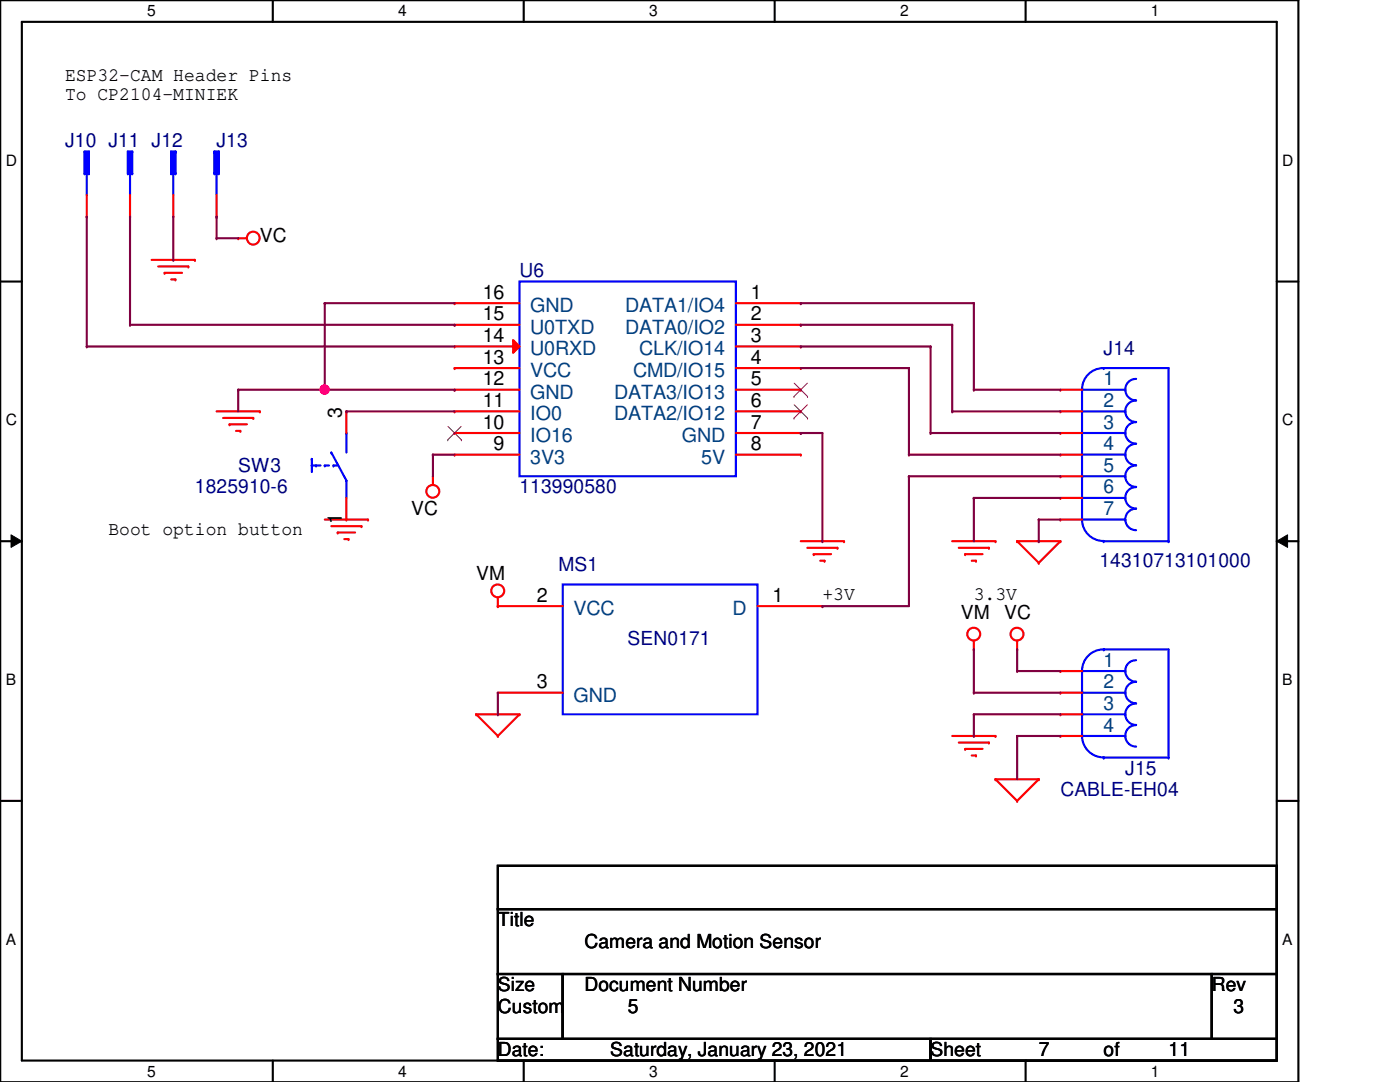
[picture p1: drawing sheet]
<svg xmlns="http://www.w3.org/2000/svg" width="279mm" height="216mm" viewBox="0 0 279 216" stroke-linecap="round" stroke-linejoin="round" font-family="sans-serif">
<path d="M0 0h259.1v215.9h-259.1zM4.4 4.4h250.4v207.2h-250.4z" fill="none" stroke="#000" stroke-width=".42"/>
<g fill="#fff">
<path d="M29.4 .5h1.7v3.4h-1.7z"/>
<path d="M29.4 212h1.7v3.5h-1.7z"/>
</g>
<path d="M54.4 0v4.4M54.4 211.6v4.3" fill="none" stroke="#000" stroke-width=".42"/>
<g fill="#fff">
<path d="M79.5 .5h1.7v3.4h-1.7z"/>
<path d="M79.5 212h1.7v3.5h-1.7z"/>
</g>
<path d="M104.5 0v4.4M104.5 211.6v4.3" fill="none" stroke="#000" stroke-width=".42"/>
<g fill="#fff">
<path d="M129.5 .5h1.8v3.4h-1.8z"/>
<path d="M129.5 212h1.8v3.5h-1.8z"/>
</g>
<path d="M154.6 0v4.4M154.6 211.6v4.3" fill="none" stroke="#000" stroke-width=".42"/>
<g fill="#fff">
<path d="M179.6 .5h1.8v3.4h-1.8z"/>
<path d="M179.6 212h1.8v3.5h-1.8z"/>
</g>
<path d="M204.7 0v4.4M204.7 211.6v4.3" fill="none" stroke="#000" stroke-width=".42"/>
<g fill="#fff">
<path d="M229.7 .5h1.7v3.4h-1.7z"/>
<path d="M229.7 212h1.7v3.5h-1.7z"/>
<path d="M1.1 30.3h2.3v3.4h-2.3z"/>
<path d="M255.9 30.3h2.2v3.4h-2.2z"/>
<path d="M1.1 82.1h2.3v3.5h-2.3z"/>
<path d="M255.9 82.1h2.2v3.5h-2.2z"/>
</g>
<path d="M0 56.2h4.4M254.8 56.2h4.3" fill="none" stroke="#000" stroke-width=".42"/>
<g fill="#fff">
<path d="M1.1 133.9h2.1v3.5h-2.1z"/>
<path d="M255.9 133.9h2.1v3.5h-2.1z"/>
</g>
<path d="M0 108h4.4M254.8 108h4.3" fill="none" stroke="#000" stroke-width=".42"/>
<path d="M2.2 106.7l2.2 1.3-2.2 1.2zM254.8 108l2.2-1.3v2.5z" fill="#000"/>
<path d="M2.2 106.7l2.2 1.3-2.2 1.2zM254.8 108l2.2-1.3v2.5z" fill="none" stroke="#000" stroke-width=".2"/>
<g fill="#fff">
<path d="M1.1 185.7h2.1v3.5h-2.1z"/>
<path d="M255.9 185.7h2.1v3.5h-2.1z"/>
</g>
<path d="M0 159.8h4.4M254.8 159.8h4.3" fill="none" stroke="#000" stroke-width=".42"/>
<path d="M99.4 119.2v1.7" fill="none" stroke="#f00" stroke-width=".42"/>
<circle cx="99.4" cy="120.9" r=".21" fill="#f00"/>
<g fill="none" stroke="#f00" stroke-width=".42">
<path d="M43.2 82.1h8.7"/>
<circle cx="99.3" cy="117.9" r="1.28"/>
</g>
<circle cx="51.9" cy="82.1" r=".21" fill="#f00"/>
<path d="M44.5 83.4h6" fill="none" stroke="#f00" stroke-width=".42"/>
<circle cx="50.5" cy="83.4" r=".21" fill="#f00"/>
<path d="M45.8 84.7h3.5" fill="none" stroke="#f00" stroke-width=".42"/>
<circle cx="45.8" cy="84.7" r=".21" fill="#f00"/>
<path d="M47.1 86h.9" fill="none" stroke="#f00" stroke-width=".42"/>
<circle cx="48" cy="86" r=".21" fill="#f00"/>
<path d="M159.8 108h8.6" fill="none" stroke="#f00" stroke-width=".42"/>
<circle cx="168.4" cy="108" r=".21" fill="#f00"/>
<path d="M161.1 109.3h6" fill="none" stroke="#f00" stroke-width=".42"/>
<circle cx="167.1" cy="109.3" r=".21" fill="#f00"/>
<path d="M162.4 110.6h3.5" fill="none" stroke="#f00" stroke-width=".42"/>
<circle cx="162.4" cy="110.6" r=".21" fill="#f00"/>
<path d="M163.7 111.9h.8" fill="none" stroke="#f00" stroke-width=".42"/>
<circle cx="164.5" cy="111.9" r=".21" fill="#f00"/>
<path d="M86.4 95v1.8" fill="none" stroke="#f00" stroke-width=".42"/>
<circle cx="86.4" cy="95" r=".21" fill="#f00"/>
<g fill="none" stroke="#f00" stroke-width=".42">
<path d="M203 127.8v1.8"/>
<circle cx="86.4" cy="98" r="1.28"/>
</g>
<circle cx="203" cy="129.6" r=".21" fill="#f00"/>
<g fill="none" stroke="#f00" stroke-width=".42">
<path d="M194.4 127.8v1.8"/>
<circle cx="203" cy="126.5" r="1.28"/>
</g>
<circle cx="194.4" cy="129.6" r=".21" fill="#f00"/>
<g fill="none" stroke="#f00" stroke-width=".42">
<path d="M64.8 103.7h8.6"/>
<circle cx="194.3" cy="126.5" r="1.28"/>
</g>
<circle cx="73.4" cy="103.7" r=".21" fill="#f00"/>
<path d="M66.1 105h6" fill="none" stroke="#f00" stroke-width=".42"/>
<circle cx="72.1" cy="105" r=".21" fill="#f00"/>
<path d="M67.4 106.3h3.5" fill="none" stroke="#f00" stroke-width=".42"/>
<circle cx="67.4" cy="106.3" r=".21" fill="#f00"/>
<path d="M68.7 107.6h.9" fill="none" stroke="#f00" stroke-width=".42"/>
<circle cx="69.6" cy="107.6" r=".21" fill="#f00"/>
<path d="M30.3 51.9h8.6" fill="none" stroke="#f00" stroke-width=".42"/>
<circle cx="38.9" cy="51.9" r=".21" fill="#f00"/>
<path d="M31.6 53.2h6" fill="none" stroke="#f00" stroke-width=".42"/>
<circle cx="37.6" cy="53.2" r=".21" fill="#f00"/>
<path d="M32.9 54.4h3.4" fill="none" stroke="#f00" stroke-width=".42"/>
<circle cx="32.9" cy="54.4" r=".21" fill="#f00"/>
<path d="M34.2 55.8h.8" fill="none" stroke="#f00" stroke-width=".42"/>
<circle cx="35" cy="55.8" r=".21" fill="#f00"/>
<path d="M47.5 47.5h1.8" fill="none" stroke="#f00" stroke-width=".42"/>
<circle cx="47.5" cy="47.5" r=".21" fill="#f00"/>
<g fill="none" stroke="#f00" stroke-width=".42">
<path d="M95 142.5h8.7"/>
<circle cx="50.5" cy="47.5" r="1.28"/>
</g>
<circle cx="103.7" cy="142.5" r=".21" fill="#f00"/>
<path d="M103.7 142.5l-4.3 4.4" fill="none" stroke="#f00" stroke-width=".42"/>
<circle cx="99.4" cy="146.9" r=".21" fill="#f00"/>
<path d="M95 142.5l4.4 4.4" fill="none" stroke="#f00" stroke-width=".42"/>
<circle cx="95" cy="142.5" r=".21" fill="#f00"/>
<path d="M198.7 155.5h8.6" fill="none" stroke="#f00" stroke-width=".42"/>
<circle cx="207.3" cy="155.5" r=".21" fill="#f00"/>
<path d="M207.3 155.5l-4.3 4.3" fill="none" stroke="#f00" stroke-width=".42"/>
<circle cx="203" cy="159.8" r=".21" fill="#f00"/>
<path d="M198.7 155.5l4.3 4.3" fill="none" stroke="#f00" stroke-width=".42"/>
<circle cx="198.7" cy="155.5" r=".21" fill="#f00"/>
<path d="M190 108h8.7" fill="none" stroke="#f00" stroke-width=".42"/>
<circle cx="198.7" cy="108" r=".21" fill="#f00"/>
<path d="M191.3 109.3h6.1" fill="none" stroke="#f00" stroke-width=".42"/>
<circle cx="197.4" cy="109.3" r=".21" fill="#f00"/>
<path d="M192.6 110.6h3.5" fill="none" stroke="#f00" stroke-width=".42"/>
<circle cx="192.6" cy="110.6" r=".21" fill="#f00"/>
<path d="M193.9 111.9h.9" fill="none" stroke="#f00" stroke-width=".42"/>
<circle cx="194.8" cy="111.9" r=".21" fill="#f00"/>
<path d="M203 108h8.6" fill="none" stroke="#f00" stroke-width=".42"/>
<circle cx="211.6" cy="108" r=".21" fill="#f00"/>
<path d="M211.6 108l-4.3 4.3" fill="none" stroke="#f00" stroke-width=".42"/>
<circle cx="207.3" cy="112.3" r=".21" fill="#f00"/>
<path d="M203 108l4.3 4.3" fill="none" stroke="#f00" stroke-width=".42"/>
<circle cx="203" cy="108" r=".21" fill="#f00"/>
<path d="M190 146.9h8.7" fill="none" stroke="#f00" stroke-width=".42"/>
<circle cx="198.7" cy="146.9" r=".21" fill="#f00"/>
<path d="M191.3 148.2h6.1" fill="none" stroke="#f00" stroke-width=".42"/>
<circle cx="197.4" cy="148.2" r=".21" fill="#f00"/>
<path d="M192.6 149.4h3.5" fill="none" stroke="#f00" stroke-width=".42"/>
<circle cx="192.6" cy="149.4" r=".21" fill="#f00"/>
<path d="M193.9 150.7h.9" fill="none" stroke="#f00" stroke-width=".42"/>
<circle cx="194.8" cy="150.7" r=".21" fill="#f00"/>
<path d="M99.4 172.8h155.4v8.6h-155.4zM99.4 181.4h155.4v13h-155.4zM99.4 194.4h12.9v12.9h-12.9zM112.3 194.4h129.6v12.9h-129.6zM241.9 194.4h12.9v12.9h-12.9zM99.4 207.3h86.3v4.3h-86.3zM185.7 207.3h69.1v4.3h-69.1z" fill="none" stroke="#000" stroke-width=".42"/>
<path d="M215.9 77.8h8.7" fill="none" stroke="#00f" stroke-width=".42"/>
<circle cx="224.6" cy="77.8" r=".21" fill="#00f"/>
<path d="M215.9 82.1h8.7" fill="none" stroke="#00f" stroke-width=".42"/>
<circle cx="224.6" cy="82.1" r=".21" fill="#00f"/>
<path d="M215.9 86.4h8.7" fill="none" stroke="#00f" stroke-width=".42"/>
<circle cx="224.6" cy="86.4" r=".21" fill="#00f"/>
<path d="M215.9 90.7h8.7" fill="none" stroke="#00f" stroke-width=".42"/>
<circle cx="224.6" cy="90.7" r=".21" fill="#00f"/>
<path d="M215.9 95h8.7" fill="none" stroke="#00f" stroke-width=".42"/>
<circle cx="224.6" cy="95" r=".21" fill="#00f"/>
<path d="M220.3 73.4h12.9M226.7 75.6a2.14 2.14 0 0 0-2.1 2.1 2.14 2.14 0 0 0 2.1 2.2M226.7 79.9a2.14 2.14 0 0 0-2.1 2.2 2.14 2.14 0 0 0 2.1 2.1 2.16 2.16 0 0 0-2.1 2.2 2.16 2.16 0 0 0 2.1 2.1M226.7 88.6a2.14 2.14 0 0 0-2.1 2.1 2.14 2.14 0 0 0 2.1 2.1M226.7 92.9a2.14 2.14 0 0 0-2.1 2.1 2.14 2.14 0 0 0 2.1 2.2" fill="none" stroke="#00f" stroke-width=".42"/>
<circle cx="220.3" cy="73.4" r=".21" fill="#00f"/>
<path d="M233.2 73.4v34.6" fill="none" stroke="#00f" stroke-width=".42"/>
<circle cx="233.2" cy="108" r=".21" fill="#00f"/>
<path d="M220.3 108h12.9" fill="none" stroke="#00f" stroke-width=".42"/>
<circle cx="220.3" cy="108" r=".21" fill="#00f"/>
<path d="M215.9 77.8v25.9" fill="none" stroke="#00f" stroke-width=".42"/>
<circle cx="215.9" cy="103.7" r=".21" fill="#00f"/>
<path d="M220.3 73.4a4.3 4.3 0 0 0-4.4 4.4M215.9 99.4h8.7M226.7 97.2a2.14 2.14 0 0 0-2.1 2.1 2.14 2.14 0 0 0 2.1 2.2M215.9 103.7a4.3 4.3 0 0 0 4.4 4.2" fill="none" stroke="#00f" stroke-width=".42"/>
<circle cx="224.6" cy="99.4" r=".21" fill="#00f"/>
<path d="M215.9 103.7h8.7" fill="none" stroke="#00f" stroke-width=".42"/>
<circle cx="224.6" cy="103.7" r=".21" fill="#00f"/>
<path d="M226.7 101.5a2.14 2.14 0 0 0-2.1 2.2 2.14 2.14 0 0 0 2.1 2.1" fill="none" stroke="#00f" stroke-width=".42"/>
<path d="M211.6 82.1h4.3" fill="none" stroke="#f00" stroke-width=".42"/>
<circle cx="211.6" cy="82.1" r=".21" fill="#f00"/>
<path d="M211.6 86.4h4.3" fill="none" stroke="#f00" stroke-width=".42"/>
<circle cx="211.6" cy="86.4" r=".21" fill="#f00"/>
<path d="M211.6 90.7h4.3" fill="none" stroke="#f00" stroke-width=".42"/>
<circle cx="211.6" cy="90.7" r=".21" fill="#f00"/>
<path d="M211.6 95h4.3" fill="none" stroke="#f00" stroke-width=".42"/>
<circle cx="211.6" cy="95" r=".21" fill="#f00"/>
<path d="M211.6 77.8h4.3" fill="none" stroke="#f00" stroke-width=".42"/>
<circle cx="211.6" cy="77.8" r=".21" fill="#f00"/>
<path d="M211.6 99.4h4.3" fill="none" stroke="#f00" stroke-width=".42"/>
<circle cx="211.6" cy="99.4" r=".21" fill="#f00"/>
<path d="M211.6 103.7h4.3" fill="none" stroke="#f00" stroke-width=".42"/>
<circle cx="211.6" cy="103.7" r=".21" fill="#f00"/>
<path d="M34.6 34.6v4.3" fill="none" stroke="#00f" stroke-width=".42"/>
<circle cx="34.6" cy="34.6" r=".21" fill="#00f"/>
<path d="M34.6 34.6h.4" fill="none" stroke="#00f" stroke-width=".42"/>
<circle cx="35" cy="34.6" r=".21" fill="#00f"/>
<path d="M35 30.3v4.3" fill="none" stroke="#00f" stroke-width=".42"/>
<circle cx="35" cy="30.3" r=".21" fill="#00f"/>
<path d="M34.2 30.3h.8" fill="none" stroke="#00f" stroke-width=".42"/>
<circle cx="34.2" cy="30.3" r=".21" fill="#00f"/>
<path d="M34.2 30.3v4.3" fill="none" stroke="#00f" stroke-width=".42"/>
<circle cx="34.2" cy="34.6" r=".21" fill="#00f"/>
<path d="M34.2 34.6h.4" fill="none" stroke="#00f" stroke-width=".42"/>
<circle cx="34.6" cy="34.6" r=".21" fill="#00f"/>
<path d="M34.2 30.3h.8v4.3h-.8z" fill-rule="evenodd" fill="#00f"/>
<path d="M34.2 30.3h.8v4.3h-.8z" fill="none" stroke="#00f" stroke-width=".42"/>
<path d="M34.6 38.9v4.3" fill="none" stroke="#f00" stroke-width=".42"/>
<circle cx="34.6" cy="43.2" r=".21" fill="#f00"/>
<path d="M103.7 56.2h43.2v38.8h-43.2z" fill="none" stroke="#00f" stroke-width=".42"/>
<path d="M146.9 60.5h12.9" fill="none" stroke="#f00" stroke-width=".42"/>
<circle cx="159.8" cy="60.5" r=".21" fill="#f00"/>
<path d="M146.9 64.8h12.9" fill="none" stroke="#f00" stroke-width=".42"/>
<circle cx="159.8" cy="64.8" r=".21" fill="#f00"/>
<path d="M146.9 69.1h12.9" fill="none" stroke="#f00" stroke-width=".42"/>
<circle cx="159.8" cy="69.1" r=".21" fill="#f00"/>
<path d="M146.9 73.4h12.9" fill="none" stroke="#f00" stroke-width=".42"/>
<circle cx="159.8" cy="73.4" r=".21" fill="#f00"/>
<path d="M146.9 77.8h12.9" fill="none" stroke="#f00" stroke-width=".42"/>
<circle cx="159.8" cy="77.8" r=".21" fill="#f00"/>
<path d="M158.5 79.1h.1M158.5 76.5l2.7 2.6M161.1 76.5l-2.6 2.6M161.2 79.1h.1" fill="none" stroke="#804000" stroke-width=".2"/>
<path d="M146.9 82.1h12.9" fill="none" stroke="#f00" stroke-width=".42"/>
<circle cx="159.8" cy="82.1" r=".21" fill="#f00"/>
<path d="M158.5 83.4h.1M158.5 80.8l2.7 2.6M161.1 80.8l-2.6 2.6M161.2 83.4h.1" fill="none" stroke="#804000" stroke-width=".2"/>
<path d="M146.9 86.4h12.9" fill="none" stroke="#f00" stroke-width=".42"/>
<circle cx="159.8" cy="86.4" r=".21" fill="#f00"/>
<path d="M146.9 90.7h12.9" fill="none" stroke="#f00" stroke-width=".42"/>
<circle cx="159.8" cy="90.7" r=".21" fill="#f00"/>
<path d="M90.7 90.7h13" fill="none" stroke="#f00" stroke-width=".42"/>
<circle cx="90.7" cy="90.7" r=".21" fill="#f00"/>
<path d="M90.7 86.4h13" fill="none" stroke="#f00" stroke-width=".42"/>
<circle cx="90.7" cy="86.4" r=".21" fill="#f00"/>
<path d="M89.4 87.8h.1M89.4 85.1l2.7 2.7M92 85.1l-2.6 2.7M92.1 87.8h.1" fill="none" stroke="#804000" stroke-width=".2"/>
<path d="M90.7 82.1h13" fill="none" stroke="#f00" stroke-width=".42"/>
<circle cx="90.7" cy="82.1" r=".21" fill="#f00"/>
<path d="M90.7 77.8h13" fill="none" stroke="#f00" stroke-width=".42"/>
<circle cx="90.7" cy="77.8" r=".21" fill="#f00"/>
<path d="M90.7 73.4h13" fill="none" stroke="#f00" stroke-width=".42"/>
<circle cx="90.7" cy="73.4" r=".21" fill="#f00"/>
<path d="M102.4 67.9l1.3 1.2-1.3 1.3z" fill="#f00"/>
<path d="M90.7 69.1h13M102.4 67.9l1.3 1.2-1.3 1.3z" fill="none" stroke="#f00" stroke-width=".42"/>
<circle cx="90.7" cy="69.1" r=".21" fill="#f00"/>
<path d="M90.7 64.8h13" fill="none" stroke="#f00" stroke-width=".42"/>
<circle cx="90.7" cy="64.8" r=".21" fill="#f00"/>
<path d="M90.7 60.5h13" fill="none" stroke="#f00" stroke-width=".42"/>
<circle cx="90.7" cy="60.5" r=".21" fill="#f00"/>
<path d="M112.3 116.6h38.9v25.9h-38.9z" fill="none" stroke="#00f" stroke-width=".42"/>
<path d="M151.2 120.9h12.9" fill="none" stroke="#f00" stroke-width=".42"/>
<circle cx="164.1" cy="120.9" r=".21" fill="#f00"/>
<path d="M99.4 120.9h12.9" fill="none" stroke="#f00" stroke-width=".42"/>
<circle cx="99.4" cy="120.9" r=".21" fill="#f00"/>
<path d="M99.4 138.2h12.9" fill="none" stroke="#f00" stroke-width=".42"/>
<circle cx="99.4" cy="138.2" r=".21" fill="#f00"/>
<path d="M26 34.6v4.3" fill="none" stroke="#00f" stroke-width=".42"/>
<circle cx="26" cy="34.6" r=".21" fill="#00f"/>
<path d="M26 34.6h.4" fill="none" stroke="#00f" stroke-width=".42"/>
<circle cx="26.4" cy="34.6" r=".21" fill="#00f"/>
<path d="M26.4 30.3v4.3" fill="none" stroke="#00f" stroke-width=".42"/>
<circle cx="26.4" cy="30.3" r=".21" fill="#00f"/>
<path d="M25.5 30.3h.9" fill="none" stroke="#00f" stroke-width=".42"/>
<circle cx="25.5" cy="30.3" r=".21" fill="#00f"/>
<path d="M25.5 30.3v4.3" fill="none" stroke="#00f" stroke-width=".42"/>
<circle cx="25.5" cy="34.6" r=".21" fill="#00f"/>
<path d="M25.5 34.6h.5" fill="none" stroke="#00f" stroke-width=".42"/>
<circle cx="26" cy="34.6" r=".21" fill="#00f"/>
<path d="M25.5 30.3h.9v4.3h-.9z" fill-rule="evenodd" fill="#00f"/>
<path d="M25.5 30.3h.9v4.3h-.9z" fill="none" stroke="#00f" stroke-width=".42"/>
<path d="M26 38.9v4.3" fill="none" stroke="#f00" stroke-width=".42"/>
<circle cx="26" cy="43.2" r=".21" fill="#f00"/>
<path d="M69.1 95.9v3.5" fill="none" stroke="#00f" stroke-width=".42"/>
<circle cx="69.1" cy="95.9" r=".21" fill="#00f"/>
<path d="M66.1 90.3l3 5.6" fill="none" stroke="#00f" stroke-width=".42"/>
<circle cx="66.1" cy="90.3" r=".21" fill="#00f"/>
<path d="M69.1 86.4v3.9" fill="none" stroke="#00f" stroke-width=".42"/>
<circle cx="69.1" cy="86.4" r=".21" fill="#00f"/>
<path d="M66.5 92.9h.9" fill="none" stroke="#00f" stroke-width=".42"/>
<circle cx="66.5" cy="92.9" r=".21" fill="#00f"/>
<path d="M64.8 92.9h.9" fill="none" stroke="#00f" stroke-width=".42"/>
<circle cx="64.8" cy="92.9" r=".21" fill="#00f"/>
<path d="M63.1 92.9h.9" fill="none" stroke="#00f" stroke-width=".42"/>
<circle cx="63.1" cy="92.9" r=".21" fill="#00f"/>
<path d="M62.2 92.9h.9" fill="none" stroke="#00f" stroke-width=".42"/>
<circle cx="62.2" cy="92.9" r=".21" fill="#00f"/>
<path d="M62.2 91.6v2.6" fill="none" stroke="#00f" stroke-width=".42"/>
<circle cx="62.2" cy="91.6" r=".21" fill="#00f"/>
<path d="M69.1 82.1v4.3" fill="none" stroke="#f00" stroke-width=".42"/>
<circle cx="69.1" cy="82.1" r=".21" fill="#f00"/>
<path d="M69.1 99.4v4.3" fill="none" stroke="#f00" stroke-width=".42"/>
<circle cx="69.1" cy="103.7" r=".21" fill="#f00"/>
<path d="M17.3 34.6v4.3" fill="none" stroke="#00f" stroke-width=".42"/>
<circle cx="17.3" cy="34.6" r=".21" fill="#00f"/>
<path d="M17.3 34.6h.4" fill="none" stroke="#00f" stroke-width=".42"/>
<circle cx="17.7" cy="34.6" r=".21" fill="#00f"/>
<path d="M17.7 30.3v4.3" fill="none" stroke="#00f" stroke-width=".42"/>
<circle cx="17.7" cy="30.3" r=".21" fill="#00f"/>
<path d="M16.9 30.3h.8" fill="none" stroke="#00f" stroke-width=".42"/>
<circle cx="16.9" cy="30.3" r=".21" fill="#00f"/>
<path d="M16.9 30.3v4.3" fill="none" stroke="#00f" stroke-width=".42"/>
<circle cx="16.9" cy="34.6" r=".21" fill="#00f"/>
<path d="M16.9 34.6h.4" fill="none" stroke="#00f" stroke-width=".42"/>
<circle cx="17.3" cy="34.6" r=".21" fill="#00f"/>
<path d="M16.9 30.3h.8v4.3h-.8z" fill-rule="evenodd" fill="#00f"/>
<path d="M16.9 30.3h.8v4.3h-.8z" fill="none" stroke="#00f" stroke-width=".42"/>
<path d="M17.3 38.9v4.3" fill="none" stroke="#f00" stroke-width=".42"/>
<circle cx="17.3" cy="43.2" r=".21" fill="#f00"/>
<path d="M43.2 34.6v4.3" fill="none" stroke="#00f" stroke-width=".42"/>
<circle cx="43.2" cy="34.6" r=".21" fill="#00f"/>
<path d="M43.2 34.6h.4" fill="none" stroke="#00f" stroke-width=".42"/>
<circle cx="43.6" cy="34.6" r=".21" fill="#00f"/>
<path d="M43.6 30.3v4.3" fill="none" stroke="#00f" stroke-width=".42"/>
<circle cx="43.6" cy="30.3" r=".21" fill="#00f"/>
<path d="M42.8 30.3h.8" fill="none" stroke="#00f" stroke-width=".42"/>
<circle cx="42.8" cy="30.3" r=".21" fill="#00f"/>
<path d="M42.8 30.3v4.3" fill="none" stroke="#00f" stroke-width=".42"/>
<circle cx="42.8" cy="34.6" r=".21" fill="#00f"/>
<path d="M42.8 34.6h.4" fill="none" stroke="#00f" stroke-width=".42"/>
<circle cx="43.2" cy="34.6" r=".21" fill="#00f"/>
<path d="M42.8 30.3h.8v4.3h-.8z" fill-rule="evenodd" fill="#00f"/>
<path d="M42.8 30.3h.8v4.3h-.8z" fill="none" stroke="#00f" stroke-width=".42"/>
<path d="M43.2 38.9v4.3" fill="none" stroke="#f00" stroke-width=".42"/>
<circle cx="43.2" cy="43.2" r=".21" fill="#f00"/>
<path d="M215.9 133.9h8.7" fill="none" stroke="#00f" stroke-width=".42"/>
<circle cx="224.6" cy="133.9" r=".21" fill="#00f"/>
<path d="M215.9 138.2h8.7" fill="none" stroke="#00f" stroke-width=".42"/>
<circle cx="224.6" cy="138.2" r=".21" fill="#00f"/>
<path d="M215.9 142.5h8.7" fill="none" stroke="#00f" stroke-width=".42"/>
<circle cx="224.6" cy="142.5" r=".21" fill="#00f"/>
<path d="M215.9 146.9h8.7" fill="none" stroke="#00f" stroke-width=".42"/>
<circle cx="224.6" cy="146.9" r=".21" fill="#00f"/>
<path d="M220.3 129.6h12.9M226.7 131.7a2.14 2.14 0 0 0-2.1 2.2 2.14 2.14 0 0 0 2.1 2.1M226.7 136.1a2.14 2.14 0 0 0-2.1 2.1 2.14 2.14 0 0 0 2.1 2.1M226.7 140.4a2.14 2.14 0 0 0-2.1 2.1 2.14 2.14 0 0 0 2.1 2.2M226.7 144.7a2.14 2.14 0 0 0-2.1 2.1 2.14 2.14 0 0 0 2.1 2.2" fill="none" stroke="#00f" stroke-width=".42"/>
<circle cx="220.3" cy="129.6" r=".21" fill="#00f"/>
<path d="M233.2 129.6v21.6" fill="none" stroke="#00f" stroke-width=".42"/>
<circle cx="233.2" cy="151.2" r=".21" fill="#00f"/>
<path d="M220.3 151.2h12.9" fill="none" stroke="#00f" stroke-width=".42"/>
<circle cx="220.3" cy="151.2" r=".21" fill="#00f"/>
<path d="M215.9 133.9v13" fill="none" stroke="#00f" stroke-width=".42"/>
<circle cx="215.9" cy="146.9" r=".21" fill="#00f"/>
<path d="M220.3 129.6a4.3 4.3 0 0 0-4.4 4.3M215.9 146.9a4.3 4.3 0 0 0 4.4 4.2" fill="none" stroke="#00f" stroke-width=".42"/>
<path d="M211.6 138.2h4.3" fill="none" stroke="#f00" stroke-width=".42"/>
<circle cx="211.6" cy="138.2" r=".21" fill="#f00"/>
<path d="M211.6 142.5h4.3" fill="none" stroke="#f00" stroke-width=".42"/>
<circle cx="211.6" cy="142.5" r=".21" fill="#f00"/>
<path d="M211.6 146.9h4.3" fill="none" stroke="#f00" stroke-width=".42"/>
<circle cx="211.6" cy="146.9" r=".21" fill="#f00"/>
<path d="M211.6 133.9h4.3" fill="none" stroke="#f00" stroke-width=".42"/>
<circle cx="211.6" cy="133.9" r=".21" fill="#f00"/>
<path d="M99.4 138.2v4.3" fill="none" stroke="#800040" stroke-width=".42"/>
<circle cx="99.4" cy="142.5" r=".21" fill="#800040"/>
<path d="M159.8 60.5h34.6" fill="none" stroke="#800040" stroke-width=".42"/>
<circle cx="159.8" cy="60.5" r=".21" fill="#800040"/>
<path d="M64.8 60.5h25.9" fill="none" stroke="#800040" stroke-width=".42"/>
<circle cx="64.8" cy="60.5" r=".21" fill="#800040"/>
<path d="M64.8 60.5v17.3" fill="none" stroke="#800040" stroke-width=".42"/>
<circle cx="64.8" cy="60.5" r=".21" fill="#800040"/>
<path d="M159.8 64.8h30.2" fill="none" stroke="#800040" stroke-width=".42"/>
<circle cx="159.8" cy="64.8" r=".21" fill="#800040"/>
<path d="M159.8 69.1h25.9" fill="none" stroke="#800040" stroke-width=".42"/>
<circle cx="159.8" cy="69.1" r=".21" fill="#800040"/>
<path d="M159.8 73.4h21.6" fill="none" stroke="#800040" stroke-width=".42"/>
<circle cx="181.4" cy="73.4" r=".21" fill="#800040"/>
<path d="M47.5 77.8v4.3" fill="none" stroke="#800040" stroke-width=".42"/>
<circle cx="47.5" cy="77.8" r=".21" fill="#800040"/>
<path d="M159.8 86.4h4.3" fill="none" stroke="#800040" stroke-width=".42"/>
<circle cx="159.8" cy="86.4" r=".21" fill="#800040"/>
<path d="M164.1 86.4v21.6" fill="none" stroke="#800040" stroke-width=".42"/>
<circle cx="164.1" cy="108" r=".21" fill="#800040"/>
<path d="M47.5 77.8h17.3" fill="none" stroke="#800040" stroke-width=".42"/>
<circle cx="47.5" cy="77.8" r=".21" fill="#800040"/>
<path d="M164.1 120.9h17.3" fill="none" stroke="#800040" stroke-width=".42"/>
<circle cx="164.1" cy="120.9" r=".21" fill="#800040"/>
<path d="M194.4 60.5v17.3" fill="none" stroke="#800040" stroke-width=".42"/>
<circle cx="194.4" cy="60.5" r=".21" fill="#800040"/>
<path d="M194.4 77.8h17.2" fill="none" stroke="#800040" stroke-width=".42"/>
<circle cx="194.4" cy="77.8" r=".21" fill="#800040"/>
<path d="M190 64.8v17.3" fill="none" stroke="#800040" stroke-width=".42"/>
<circle cx="190" cy="64.8" r=".21" fill="#800040"/>
<path d="M190 82.1h21.6" fill="none" stroke="#800040" stroke-width=".42"/>
<circle cx="190" cy="82.1" r=".21" fill="#800040"/>
<path d="M185.7 69.1v17.3" fill="none" stroke="#800040" stroke-width=".42"/>
<circle cx="185.7" cy="69.1" r=".21" fill="#800040"/>
<path d="M185.7 86.4h25.9" fill="none" stroke="#800040" stroke-width=".42"/>
<circle cx="185.7" cy="86.4" r=".21" fill="#800040"/>
<path d="M181.4 73.4v17.3" fill="none" stroke="#800040" stroke-width=".42"/>
<circle cx="181.4" cy="73.4" r=".21" fill="#800040"/>
<path d="M181.4 90.7h30.2" fill="none" stroke="#800040" stroke-width=".42"/>
<circle cx="181.4" cy="90.7" r=".21" fill="#800040"/>
<path d="M181.4 95v25.9" fill="none" stroke="#800040" stroke-width=".42"/>
<circle cx="181.4" cy="95" r=".21" fill="#800040"/>
<path d="M181.4 95h30.2" fill="none" stroke="#800040" stroke-width=".42"/>
<circle cx="181.4" cy="95" r=".21" fill="#800040"/>
<path d="M194.4 129.6v8.6" fill="none" stroke="#800040" stroke-width=".42"/>
<circle cx="194.4" cy="129.6" r=".21" fill="#800040"/>
<path d="M86.4 90.7h4.3" fill="none" stroke="#800040" stroke-width=".42"/>
<circle cx="86.4" cy="90.7" r=".21" fill="#800040"/>
<path d="M86.4 90.7v4.3" fill="none" stroke="#800040" stroke-width=".42"/>
<circle cx="86.4" cy="90.7" r=".21" fill="#800040"/>
<path d="M26 64.8h64.7" fill="none" stroke="#800040" stroke-width=".42"/>
<circle cx="90.7" cy="64.8" r=".21" fill="#800040"/>
<path d="M17.3 69.1h73.4" fill="none" stroke="#800040" stroke-width=".42"/>
<circle cx="17.3" cy="69.1" r=".21" fill="#800040"/>
<path d="M69.1 82.1h21.6" fill="none" stroke="#800040" stroke-width=".42"/>
<circle cx="69.1" cy="82.1" r=".21" fill="#800040"/>
<path d="M26 43.2v21.6" fill="none" stroke="#800040" stroke-width=".42"/>
<circle cx="26" cy="64.8" r=".21" fill="#800040"/>
<path d="M17.3 43.2v25.9" fill="none" stroke="#800040" stroke-width=".42"/>
<circle cx="17.3" cy="43.2" r=".21" fill="#800040"/>
<path d="M34.6 43.2v8.7" fill="none" stroke="#800040" stroke-width=".42"/>
<circle cx="34.6" cy="51.9" r=".21" fill="#800040"/>
<path d="M64.8 77.8h25.9" fill="none" stroke="#800040" stroke-width=".42"/>
<circle cx="90.7" cy="77.8" r=".21" fill="#800040"/>
<circle cx="64.8" cy="77.7" r=".83" fill="#f0f"/>
<circle cx="64.8" cy="77.7" r=".83" fill="none" stroke="#f0f" stroke-width=".42"/>
<path d="M194.4 138.2h17.2" fill="none" stroke="#800040" stroke-width=".42"/>
<circle cx="194.4" cy="138.2" r=".21" fill="#800040"/>
<path d="M203 133.9h8.6" fill="none" stroke="#800040" stroke-width=".42"/>
<circle cx="203" cy="133.9" r=".21" fill="#800040"/>
<path d="M203 146.9v8.6" fill="none" stroke="#800040" stroke-width=".42"/>
<circle cx="203" cy="146.9" r=".21" fill="#800040"/>
<path d="M194.4 142.5h17.2" fill="none" stroke="#800040" stroke-width=".42"/>
<circle cx="194.4" cy="142.5" r=".21" fill="#800040"/>
<path d="M203 129.6v4.3" fill="none" stroke="#800040" stroke-width=".42"/>
<circle cx="203" cy="129.6" r=".21" fill="#800040"/>
<path d="M203 146.9h8.6" fill="none" stroke="#800040" stroke-width=".42"/>
<circle cx="203" cy="146.9" r=".21" fill="#800040"/>
<path d="M194.4 99.4h17.2" fill="none" stroke="#800040" stroke-width=".42"/>
<circle cx="194.4" cy="99.4" r=".21" fill="#800040"/>
<path d="M194.4 99.4v8.6" fill="none" stroke="#800040" stroke-width=".42"/>
<circle cx="194.4" cy="99.4" r=".21" fill="#800040"/>
<path d="M207.3 103.7h4.3" fill="none" stroke="#800040" stroke-width=".42"/>
<circle cx="207.3" cy="103.7" r=".21" fill="#800040"/>
<path d="M207.3 103.7v4.3" fill="none" stroke="#800040" stroke-width=".42"/>
<circle cx="207.3" cy="108" r=".21" fill="#800040"/>
<path d="M194.4 142.5v4.4" fill="none" stroke="#800040" stroke-width=".42"/>
<circle cx="194.4" cy="146.9" r=".21" fill="#800040"/>
<path d="M43.2 47.5h4.3" fill="none" stroke="#800040" stroke-width=".42"/>
<circle cx="43.2" cy="47.5" r=".21" fill="#800040"/>
<path d="M43.2 43.2v4.3" fill="none" stroke="#800040" stroke-width=".42"/>
<circle cx="43.2" cy="43.2" r=".21" fill="#800040"/>
<circle cx="64.8" cy="77.7" r=".83" fill="#f0f"/>
<circle cx="64.8" cy="77.7" r=".83" fill="none" stroke="#f0f" stroke-width=".42"/>
<g font-size="3.9">
<text x="13" y="16.1">ESP32-CAM Header Pins</text>
<text x="13" y="19.9">To CP2104-MINIEK</text>
<text x="51.9" y="48.4">VC</text>
<text x="96.4" y="59.6">16</text>
<text x="149.9" y="59.6">1</text>
<text x="96.4" y="63.9">15</text>
<text x="149.9" y="63.9">2</text>
<text x="96.4" y="68.2">14</text>
<text x="149.9" y="68.2">3</text>
<text x="96.4" y="76.9">12</text>
<text x="96.4" y="72.6">13</text>
<text x="149.9" y="72.6">4</text>
<text x="149.9" y="76.9">5</text>
<text x="68.2" y="83.4" transform="rotate(-90 68.2 83.4)">3</text>
<text x="96.4" y="81.2">11</text>
<text x="149.9" y="81.2">6</text>
<text x="96.4" y="85.5">10</text>
<text x="98.5" y="89.8">9</text>
<text x="149.9" y="85.5">7</text>
<text x="149.9" y="89.8">8</text>
<text x="21.6" y="106.8">Boot option button</text>
<text x="68.2" y="104.6" transform="rotate(-90 68.2 104.6)">1</text>
<text x="82.1" y="102.8">VC</text>
<text x="95" y="115.7">VM</text>
<text x="164.1" y="119.7">+3V</text>
<text x="194.4" y="119.7">3.3V</text>
<text x="107.1" y="120.1">2</text>
<text x="154.2" y="120.1">1</text>
<text x="191.8" y="123.5">VM</text>
<text x="200.4" y="123.5">VC</text>
<text x="107.1" y="137.3">3</text>
<text x="99.4" y="184.8">Title</text>
<text x="116.6" y="189.1">Camera and Motion Sensor</text>
<text x="99.4" y="197.8">Size</text>
<text x="116.6" y="197.8">Document Number</text>
<text x="241.9" y="197.8">Rev</text>
<text x="99.4" y="202.1">Custom</text>
<text x="125.3" y="202.1">5</text>
<text x="246.2" y="202.1">3</text>
<text x="99.4" y="210.7">Date:</text>
<text x="121.8" y="210.7">Saturday, January 23, 2021</text>
<text x="185.7" y="210.7">Sheet</text>
<text x="207.3" y="210.7">7</text>
<text x="220.3" y="210.7">of</text>
<text x="233.2" y="210.7">11</text>
</g>
<g font-size="3.9" fill="#000080">
<text x="13" y="29.4">J10 J11 J12</text>
<text x="43.2" y="29.4">J13</text>
<text x="103.7" y="55.3">U6</text>
<text x="220.3" y="70.8">J14</text>
<text x="47.5" y="94.1">SW3</text>
<text x="38.9" y="98.5">1825910-6</text>
<text x="103.7" y="98.5">113990580</text>
<text x="219.4" y="113.2">14310713101000</text>
<text x="111.5" y="114">MS1</text>
<text x="125.3" y="128.7">SEN0171</text>
<text x="224.6" y="154.6">J15</text>
<text x="211.6" y="158.9">CABLE-EH04</text>
</g>
<g font-size="3.9" fill="#004080">
<text x="105.8" y="62.3">GND</text>
<text x="124.8" y="62.3">DATA1/IO4</text>
<text x="105.8" y="70.9">U0RXD</text>
<text x="105.8" y="66.6">U0TXD</text>
<text x="124.8" y="66.6">DATA0/IO2</text>
<text x="127.6" y="70.9">CLK/IO14</text>
<text x="105.8" y="75.2">VCC</text>
<text x="126.4" y="75.2">CMD/IO15</text>
<text x="220.3" y="76.9">1</text>
<text x="105.8" y="83.9">IO0</text>
<text x="105.8" y="79.5">GND</text>
<text x="122.6" y="79.5">DATA3/IO13</text>
<text x="122.6" y="83.9">DATA2/IO12</text>
<text x="220.3" y="81.2">2</text>
<text x="105.8" y="88.2">IO16</text>
<text x="136.1" y="88.2">GND</text>
<text x="220.3" y="85.5">3</text>
<text x="220.3" y="89.8">4</text>
<text x="105.8" y="92.5">3V3</text>
<text x="140" y="92.5">5V</text>
<text x="220.3" y="94.1">5</text>
<text x="220.3" y="98.5">6</text>
<text x="220.3" y="102.8">7</text>
<text x="114.5" y="122.7">VCC</text>
<text x="146.2" y="122.7">D</text>
<text x="220.3" y="137.3">2</text>
<text x="220.3" y="133">1</text>
<text x="114.5" y="140">GND</text>
<text x="220.3" y="141.6">3</text>
<text x="220.3" y="146">4</text>
</g>
<g font-size="3.1">
<text x="29.4" y="3.3">5</text>
<text x="79.5" y="3.3">4</text>
<text x="129.5" y="3.3">3</text>
<text x="179.6" y="3.3">2</text>
<text x="229.7" y="3.3">1</text>
<text x="1.1" y="33.1">D</text>
<text x="255.9" y="33.1">D</text>
<text x="1.1" y="84.9">C</text>
<text x="255.9" y="84.9">C</text>
<text x="1.1" y="136.7">B</text>
<text x="255.9" y="136.7">B</text>
<text x="1.1" y="188.5">A</text>
<text x="255.9" y="188.5">A</text>
<text x="29.4" y="214.8">5</text>
<text x="79.5" y="214.8">4</text>
<text x="129.5" y="214.8">3</text>
<text x="179.6" y="214.8">2</text>
<text x="229.7" y="214.8">1</text>
</g>
</svg>
